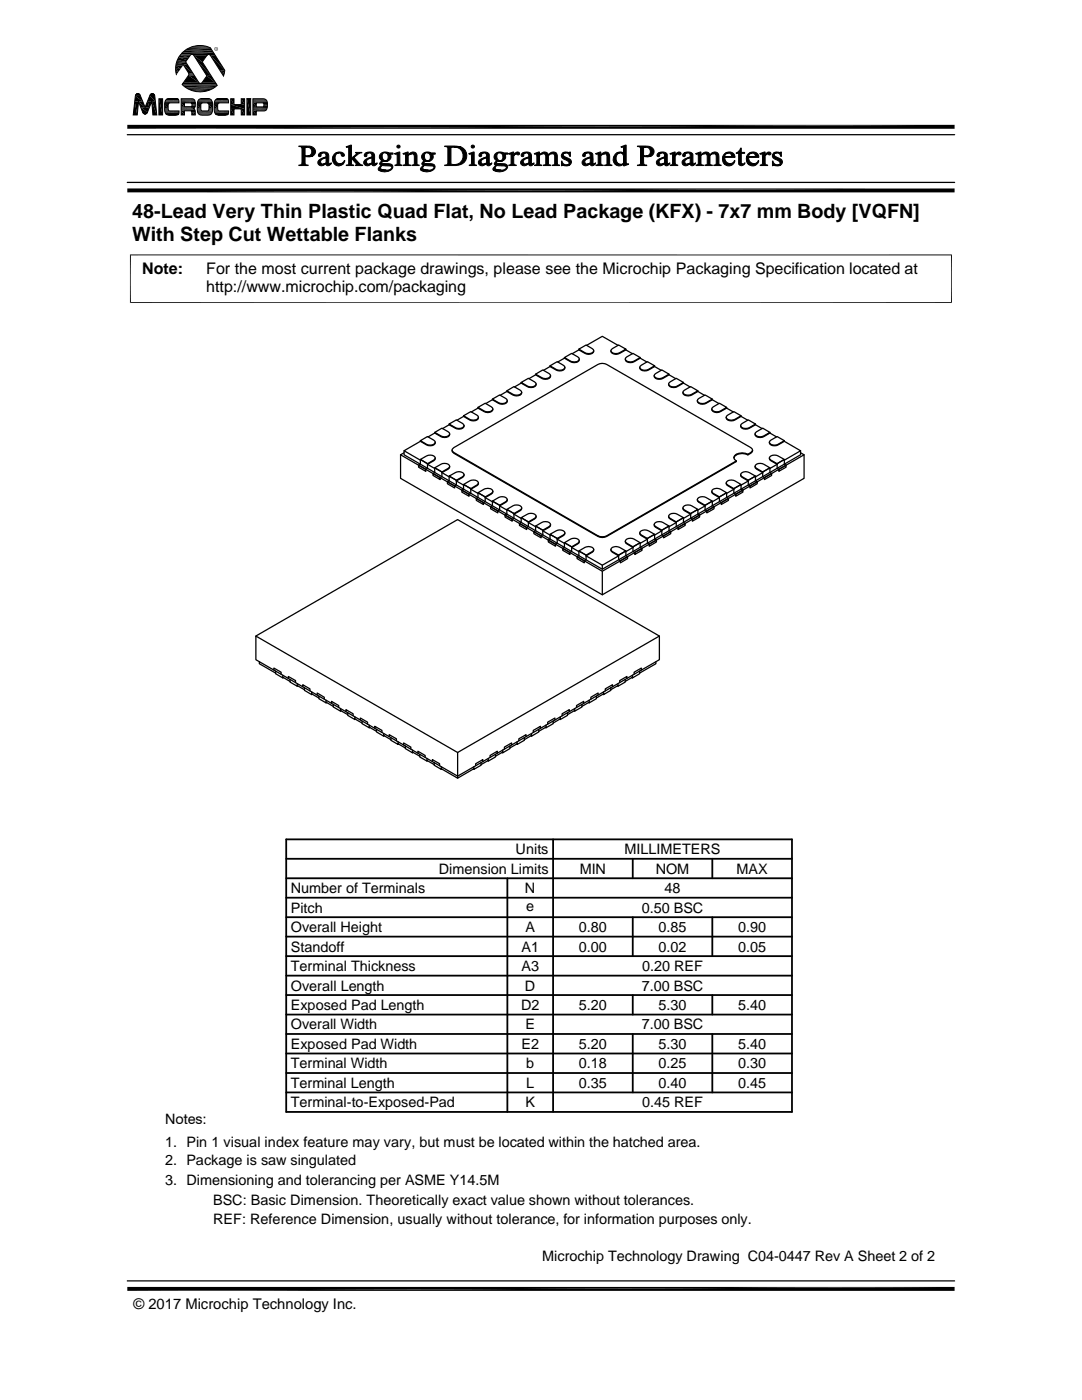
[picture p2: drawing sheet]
<svg xmlns="http://www.w3.org/2000/svg" width="216mm" height="279mm" viewBox="0 0 216 279" stroke-linecap="round" stroke-linejoin="round" font-family="sans-serif">
<g fill="none" stroke="#000" stroke-width=".25">
<path d="M25.4 36.4h165.1M25.4 26.9h165.1M98.3 79.8l-1.4 .7M98.3 79.7v.1a2.6 2.6 0 0 0 2.3 .8 .62 .62 0 0 0 .6-.7M98.3 79.7l1.4-.9 1.2 .7 .3 .4a1.2 1.2 0 0 1-1.7 .5zM101.1 78.1l-1.3 .8M101.1 78v.1a2.5 2.5 0 0 0 2.7 .7l.2-.2 .1-.3M101.1 78l1.5-.8 1.2 .7 .3 .4a1.21 1.21 0 0 1-1.7 .4zM104 76.5l-1.3 .7M104 76.3v.2a2.62 2.62 0 0 0 2.4 .8 .62 .62 0 0 0 .6-.7M104 76.3l1.4-.8 1.3 .7 .3 .4a1.2 1.2 0 0 1-1.8 .4zM106.9 74.8l-1.3 .8"/>
<path d="M106.9 74.7v.1a2.62 2.62 0 0 0 2.3 .8 .62 .62 0 0 0 .7-.6M106.9 74.7l1.4-.9 1.3 .7 .3 .5a1.21 1.21 0 0 1-1.8 .4zM109.7 73.2l-1.3 .7M109.7 73a3 3 0 0 0 2 1 .83 .83 0 0 0 1-.7M109.7 73l1.5-.8 1.2 .7 .3 .4a1.18 1.18 0 0 1-1.7 .4zM112.6 71.5l-1.3 .7M112.6 71.4v.1a2.62 2.62 0 0 0 2.4 .8 .62 .62 0 0 0 .6-.7M112.6 71.4l1.5-.9 1.2 .7 .3 .4a1.17 1.17 0 0 1-1.7 .5zM115.5 69.8l-1.3 .8M115.5 69.7v.1a2.43 2.43 0 0 0 2.7 .7l.3-.5M115.5 69.7l1.4-.8 1.3 .7 .3 .4a1.21 1.21 0 0 1-1.8 .4zM117.1 68.9l3.1-1.8 3.1 1.8"/>
<path d="M122 69.8l1.4-.9 1.5 .8a2.65 2.65 0 0 1-2.4 .8l-.5-.3zM124.8 71.4l1.5-.9 1.4 .9a2.5 2.5 0 0 1-2.6 .7l-.3-.2zM124.9 69.8l1.3 .8M124.9 69.7v.1a2.47 2.47 0 0 1-2.7 .7l-.3-.5M127.7 73.1l1.5-.9 1.4 .8a2.6 2.6 0 0 1-2.3 .9l-.6-.4zM127.7 71.4v.1a2.6 2.6 0 0 1-2.3 .8 .62 .62 0 0 1-.6-.7M127.7 71.5l1.4 .7M130.6 74.8l1.5-1 1.4 .9a2.43 2.43 0 0 1-2.7 .7l-.2-.2zM130.6 73a3 3 0 0 1-1.9 1 .83 .83 0 0 1-1-.7M130.6 73.2l1.4 .7M133.5 76.4l1.4-.9 1.5 .8a2.62 2.62 0 0 1-2.4 .9l-.5-.4zM133.5 74.7v.1a2.62 2.62 0 0 1-2.4 .8 .62 .62 0 0 1-.6-.6"/>
<path d="M133.5 74.8l1.3 .8M136.3 78.1l1.5-.9 1.5 .8a2.45 2.45 0 0 1-2.7 .7l-.3-.2zM136.4 76.3v.2a2.62 2.62 0 0 1-2.4 .8 .62 .62 0 0 1-.6-.7M136.4 76.5l1.3 .7M139.2 79.7l1.5-.9 1.4 .9a2.65 2.65 0 0 1-2.3 .8l-.6-.3zM139.3 78v.1a2.66 2.66 0 0 1-2.4 .9 .59 .59 0 0 1-.6-.7M139.3 78.1l1.3 .8M142.1 79.7v.1a2.65 2.65 0 0 1-2.3 .8 .62 .62 0 0 1-.7-.7M142.1 79.8l1.3 .7M79.9 90.8v4.7l40.3 23.2 40.2-23.2v-4.7M80.6 90.4l-.7 .4 40.3 23.2 40.2-23.2-.7-.4M80.6 90v.8l39.6 22.8 39.5-22.8v-.8"/>
<path d="M83.5 92.8l1.5 .9v.4l-1.5-.9zM83.5 92.8l.4-.2v-.9l1.4 .8v1l-.3 .2M83.9 91.7a2.43 2.43 0 0 1 2.7-.7l.2 .2v.4l-1.5 .9zM83.9 87.9v.2a2.6 2.6 0 0 0 2.3 .8 .62 .62 0 0 0 .6-.7M83.9 87.9l1.4-.8 1.3 .7 .2 .4a1.2 1.2 0 0 1-1.7 .5zM83.9 88.1l-3.3 1.9 3.3 1.8M86.4 94.5l1.4 .8v.4l-1.4-.8zM86.4 94.5l.3-.2v-.9l1.5 .8v.9l-.4 .2M86.7 93.4a2.62 2.62 0 0 1 2.4-.9l.6 .4v.4l-1.5 .9zM86.7 86.3v.1a2.62 2.62 0 0 0 2.4 .9 .62 .62 0 0 0 .6-.7M86.7 86.3l1.5-.9 1.2 .8 .3 .4a1.21 1.21 0 0 1-1.7 .4zM86.7 86.4l-1.3 .8"/>
<path d="M86.8 91.4v.3l-.2 .2-1.3 .8 1.4 .8M89.3 96.2l.3-.3v-.9l1.5 .8v1l-.4 .2M89.3 96.2l1.4 .8v.4l-1.4-.9zM89.6 84.8l-1.3 .7M89.6 84.6v.2a2.45 2.45 0 0 0 2.7 .7l.3-.6M89.6 84.6l1.5-.8 1.2 .7 .3 .4a1.2 1.2 0 0 1-1.7 .4zM89.6 95a2.45 2.45 0 0 1 2.7-.7l.3 .4-.1 .2-1.4 .9zM89.7 93.1v.3l-.3 .2-1.2 .7 1.4 .9M90.2 89.8l.1 .4 .3 .3 28.7 16.6a1.88 1.88 0 0 0 1.8 0l25.8-15v-.1M90.3 89.6l29-16.9a1.88 1.88 0 0 1 1.8 0l28.7 16.6 .3 .3v.4l-.9 .7a2.11 2.11 0 0 0-2.7 .4l.1 .6 .3 .3-25.8 14.9a2.07 2.07 0 0 1-1.8 0l-28.7-16.6-.4-.3zM92.2 97.8l1.4 .8v.4l-1.4-.8zM92.2 97.8l.3-.2v-.9l1.4 .8v.9l-.3 .2"/>
<path d="M92.5 83.1l-1.3 .8M92.5 83v.1a2.62 2.62 0 0 0 2.4 .8 .62 .62 0 0 0 .6-.6M92.5 83l1.4-.9 1.3 .7 .3 .5a1.17 1.17 0 0 1-1.8 .4zM92.5 96.7a2.62 2.62 0 0 1 2.4-.9l.5 .4v.4l-1.5 .9zM92.6 94.7l-.3 .6-1.2 .7 1.4 .8M95 99.5l1.5 .8v.4l-1.5-.8zM95 99.5l.4-.2v-1l1.4 .9v.9l-.3 .2M95.4 81.4l-1.4 .8M95.4 81.3v.1a2.43 2.43 0 0 0 2.6 .7l.3-.5M95.4 81.3l1.4-.8 1.2 .7 .3 .4a1.2 1.2 0 0 1-1.7 .4zM95.4 98.3a2.62 2.62 0 0 1 2.4-.8l.4 .2 .1 .3v.3l-1.5 .9zM95.5 96.4l-.1 .3-1.5 .9 1.5 .9"/>
<path d="M98.3 98v.4l-.3 .2-1.2 .7 1.5 .8M101.2 99.7v.3l-.3 .2-1.2 .8 1.4 .8M139.1 99.7l.1 .3 .2 .2 1.3 .8-1.4 .8M139.2 99.5a1.37 1.37 0 0 1 1.7-.2l1.2 .7-1.4 .8-1.3-.7-.2-.2zM142 98l.1 .4 .2 .2 1.3 .7-1.5 .8M142.1 97.8a1.46 1.46 0 0 1 1.7-.2l1.2 .7-1.4 .9-1.5-.9zM142.1 81.4l1.5-.9 1.4 .8a2.6 2.6 0 0 1-2.4 .8l-.5-.3zM144.9 96.4l.1 .3 1.4 .9-1.4 .9M145 96.2a1.37 1.37 0 0 1 1.6-.2l1.3 .7-1.5 .8-1.4-.9zM145 83.1l1.4-1 1.5 .9a2.5 2.5 0 0 1-2.7 .7l-.2-.2zM145 81.3v.1a2.43 2.43 0 0 1-2.7 .7l-.3-.5M145 81.4l1.3 .8"/>
<path d="M145.4 99.5l-.4-.2v-1l-1.4 .9v.9l.3 .2M146.8 98.6l1.4-.8v.4l-1.4 .8zM147.8 94.7v.4l.3 .2 1.2 .7-1.4 .8M147.8 94.5a1.39 1.39 0 0 1 1.7-.2l1.2 .7-1.4 .8-1.5-.9zM147.8 84.7l1.5-.9 1.4 .8a2.62 2.62 0 0 1-2.3 .9l-.6-.4zM147.9 83v.1a2.6 2.6 0 0 1-2.4 .8 .62 .62 0 0 1-.6-.6M147.9 83.1l1.3 .8M148.2 97.8l-.3-.2v-.9l-1.5 .8v.9l.4 .2M149.2 90.7v.1M149.6 97l1.5-.8v.3l-1.5 .9zM150.2 89.8l-.1 .4-.9 .6a2.01 2.01 0 0 0-2.7 .6M150.7 93.1v.3l.3 .2 1.2 .7-1.5 .9"/>
<path d="M150.7 92.9a1.34 1.34 0 0 1 1.7-.3l1.2 .8-1.4 .8-1.5-.9zM150.7 86.4l1.5-1 1.4 .9a2.43 2.43 0 0 1-2.6 .7l-.3-.2zM150.7 84.6a3 3 0 0 1-1.9 1 .83 .83 0 0 1-1-.7M150.7 84.8l1.4 .7M151.1 96.2l-.4-.3v-.9l-1.4 .8v1l.3 .2M152.5 95.3l1.5-.8v.4l-1.5 .8zM153.5 91.4l.1 .3 .2 .2 1.3 .8-1.5 .8M153.6 91.2a1.37 1.37 0 0 1 1.7-.2l1.2 .7-1.4 .8-1.3-.7-.2-.2zM153.6 88.1l1.5-1 1.4 .8a2.62 2.62 0 0 1-2.4 .9l-.5-.3zM153.6 86.3v.1a2.62 2.62 0 0 1-2.3 .9 .62 .62 0 0 1-.6-.7M153.6 86.4l1.3 .8M154 94.5l-.4-.2v-.9l-1.4 .8v.9l.3 .2"/>
<path d="M155.4 93.7l1.4-.9v.4l-1.4 .9zM156.5 88.1l3.2 1.9-3.2 1.8M156.5 87.9v.2a2.62 2.62 0 0 1-2.4 .8 .62 .62 0 0 1-.6-.7M156.8 92.8l-.3-.2v-.9l-1.4 .8v1l.3 .2M97.9 101.1l1.4 .9v.4l-1.4-.9zM97.9 101.1l.4-.2v-.9l1.4 .8v1l-.4 .2M98.3 100a2.6 2.6 0 0 1 2.3-.8l.6 .3v.4l-1.5 .9zM100.8 102.8l1.4 .8v.4l-1.4-.8zM100.8 102.8l.3-.2v-.9l1.5 .8v.9l-.4 .2M101.1 101.7a2.6 2.6 0 0 1 2.4-.9l.5 .4v.4l-1.4 .9zM103.7 104.5l1.4 .8v.4l-1.4-.8zM103.7 104.5l.3-.3v-.9l1.4 .9v.9l-.3 .2"/>
<path d="M104 103.3a2.45 2.45 0 0 1 2.7-.7l.2 .2v.4l-1.5 1zM104.1 101.4l-.1 .3-.2 .2-1.2 .7 1.4 .9M106.5 106.1l1.5 .8v.4l-1.5-.8zM106.5 106.1l.4-.2v-.9l1.4 .8v.9l-.3 .2M106.9 105a2.62 2.62 0 0 1 2.3-.9l.6 .4v.4l-1.5 .9zM107 103l-.1 .4-.2 .2-1.3 .7 1.5 .8M109.4 107.8l1.4 .8v.4l-1.4-.8zM109.4 107.8l.3-.2v-1l1.5 .9v.9l-.4 .2M109.7 106.6a2.43 2.43 0 0 1 2.7-.7l.2 .2v.5l-1.4 .9zM109.9 104.7l-.1 .3-.2 .2-1.3 .7 1.4 .9M112.3 109.4l1.4 .9v.4l-1.4-.9zM112.3 109.4l.3-.2v-.9l1.5 .8v1l-.4 .2"/>
<path d="M112.6 108.3a2.62 2.62 0 0 1 2.4-.8l.5 .3v.4l-1.4 .9zM112.7 106.3l-.1 .4-.2 .2-1.2 .7 1.4 .8M115.1 111.1l1.5 .8v.4l-1.5-.8zM115.1 111.1l.4-.2v-.9l1.4 .8v.9l-.3 .2M115.5 110a2.5 2.5 0 0 1 2.7-.8l.2 .3v.4l-1.5 .9zM115.6 108l-.1 .4-1.4 .9 1.4 .8M120.2 112.8v.8M120.2 114v4.7M121.9 109.7l.1 .3 .2 .2 1.2 .7-3.2 1.9-3.3-1.9 1.3-.7 .2-.2 .1-.3M122 109.5a1.46 1.46 0 0 1 1.6-.3l1.3 .8-1.5 .8-1.2-.7-.2-.2zM123.8 111.9l1.4-.8v.4l-1.4 .8zM124.8 108v.4l1.5 .9-1.4 .8"/>
<path d="M124.8 107.8a1.37 1.37 0 0 1 1.7-.2l1.2 .7-1.4 .8-1.5-.9zM125.2 111.1l-.3-.2v-.9l-1.5 .8v.9l.4 .2M126.7 110.3l1.4-.9v.4l-1.4 .9zM127.7 106.3v.4l.3 .2 1.2 .7-1.5 .8M127.7 106.1a1.42 1.42 0 0 1 1.7-.2l1.2 .7-1.4 .9-1.5-.9zM128.1 109.4l-.4-.2v-.9l-1.4 .8v1l.4 .2M129.5 108.6l1.5-.8v.4l-1.5 .8zM130.5 104.7l.1 .3 .2 .2 1.3 .7-1.5 .9M130.6 104.5a1.34 1.34 0 0 1 1.7-.2l1.2 .7-1.4 .8-1.5-.9zM131 107.8l-.4-.2v-1l-1.4 .9v.9l.3 .2M132.4 106.9l1.4-.8v.4l-1.4 .8zM133.4 103l.1 .4 .2 .2 1.2 .7-1.4 .8"/>
<path d="M133.5 102.8a1.32 1.32 0 0 1 1.6-.2l1.3 .7-1.5 .9-1.4-1zM133.8 106.1l-.3-.2v-.9l-1.4 .8v.9l.3 .2M135.3 105.3l1.4-.8v.4l-1.4 .8zM136.3 101.4v.3l.3 .2 1.2 .7-1.4 .9M136.3 101.2a1.37 1.37 0 0 1 1.7-.3l1.3 .8-1.5 .8-1.5-.9zM136.7 104.5l-.3-.3v-.9l-1.5 .9v.9l.4 .2M138.2 103.6l1.4-.8v.4l-1.4 .8zM139.6 102.8l-.3-.2v-.9l-1.5 .8v.9l.4 .2M141 102l1.5-.9v.4l-1.5 .9zM142.5 101.1l-.4-.2v-.9l-1.4 .8v1l.3 .2M143.9 100.3l1.5-.8v.4l-1.5 .8zM51.1 126.9l40.2-23.2 40.3 23.2-40.3 23.3"/>
<path d="M51.8 132.1v.4l3.2 1.8M54.7 133.7v-.4l1.4 .9v.4M55 133.9v.6l1.4 .8v-.5M56.4 135.1l1.5 .9M56.6 135.2l-.2 .1M57.5 135.4v-.4l1.5 .8v.4M57.9 135.6v.5l1.4 .8v-.5M59.3 136.8l1.4 .8M59.4 136.9h-.1M60.4 137.1v-.4l1.4 .8v.4M60.7 137.2v.6l1.5 .8v-.5M62.2 138.5l1.4 .8"/>
<path d="M62.3 138.5l-.1 .1M63.3 138.7v-.4l1.4 .8v.4M63.6 138.9v.5l1.5 .9v-.6M119 138.9v.5l-1.4 .9v-.6M119.3 138.7v-.4l-1.4 .8v.4M120.3 138.5l.1 .1M120.4 138.5l-1.4 .8M121.9 137.2v.6l-1.5 .8v-.5M122.2 137.1v-.4l-1.4 .8v.4M123.2 136.9h.1M123.3 136.8l-1.4 .8M124.8 135.6v.5l-1.5 .8v-.5"/>
<path d="M125.1 135.4v-.4l-1.4 .8v.4M126.1 135.2l.1 .1M126.2 135.1l-1.4 .9M127.6 133.9v.6l-1.4 .8v-.5M128 133.7v-.4l-1.5 .9v.4M130.9 132.1v.4l-3.3 1.8M131.6 126.9v4.8l-40.3 23.2-40.2-23.2v-4.8l40.2 23.3M65.1 140.1l1.4 .9M65.2 140.2l-.1 .1M66.1 140.4v-.4l1.5 .8v.4M66.5 140.6v.5l1.4 .8v-.5M67.9 141.8l1.5 .8"/>
<path d="M68.1 141.9h-.2M69 142v-.4l1.5 .9v.4M69.4 142.2v.6l1.4 .8v-.5M70.8 143.5l1.4 .8M70.9 143.5l-.1 .1M71.9 143.7v-.4l1.4 .8v.4M72.2 143.9v.5l1.5 .8v-.5M73.7 145.1l1.4 .8M73.8 145.2h-.1M74.8 145.4v-.5l1.4 .9v.4M75.1 145.5v.6l1.5 .8v-.5M76.6 146.8l1.4 .8"/>
<path d="M76.7 146.9h-.1M77.7 147v-.4l1.4 .8v.4M78 147.2v.5l1.4 .9v-.6M79.4 148.4l1.5 .9M79.5 148.5l-.1 .1M80.5 148.7v-.4l1.5 .8v.4M80.9 148.9v.5l1.4 .8v-.5M82.3 150.1l1.5 .8M82.4 150.2h-.1M83.4 150.3v-.4l1.4 .9v.4M83.8 150.5v.6l1.4 .8v-.5M85.2 151.8l1.4 .8"/>
<path d="M85.3 151.8l-.1 .1M86.3 152v-.4l1.4 .8v.4M86.6 152.2v.5l1.5 .8v-.5M88.1 153.4l3.2 1.9M88.2 153.5h-.1M91.3 150.2v5.1l3.3-1.9M94.4 153.5h.2M96 152.2v.5l-1.4 .8v-.5M96.4 152v-.4l-1.5 .8v.4M97.3 151.8l.1 .1M97.4 151.8l-1.4 .8M98.9 150.5v.6l-1.5 .8v-.5"/>
<path d="M99.2 150.3v-.4l-1.4 .9v.4M100.2 150.2h.1M100.3 150.1l-1.4 .8M101.7 148.9v.5l-1.4 .8v-.5M102.1 148.7v-.4l-1.5 .8v.4M103.1 148.5l.1 .1M103.2 148.4l-1.5 .9M104.6 147.2v.5l-1.4 .9v-.6M105 147v-.4l-1.5 .8v.4M105.9 146.9h.2M106.1 146.8l-1.5 .8M107.5 145.5v.6l-1.4 .8v-.5"/>
<path d="M107.8 145.4v-.5l-1.4 .9v.4M108.8 145.2h.1M108.9 145.1l-1.4 .8M110.4 143.9v.5l-1.5 .8v-.5M110.7 143.7v-.4l-1.4 .8v.4M111.7 143.5l.1 .1M111.8 143.5l-1.4 .8M113.2 142.2v.6l-1.4 .8v-.5M113.6 142v-.4l-1.4 .9v.4M114.6 141.9h.1M114.7 141.8l-1.5 .8M116.1 140.6v.5l-1.4 .8v-.5"/>
<path d="M116.5 140.4v-.4l-1.5 .8v.4M117.5 140.2l.1 .1M117.6 140.1l-1.5 .9M25.4 255.6h165.1"/>
</g>
<g fill="none" stroke="#000" stroke-width=".2">
<path d="M27.1 18.9a.52 .52 0 0 1 .9 .1l1 2.4 .9-2.4a.5 .5 0 0 1 .5-.3 .5 .5 0 0 1 .5 .4l.4 3.8h-.8l-.2-2.7-.9 2.2a.5 .5 0 0 1-.5 .4 .5 .5 0 0 1-.4-.4l-.9-2.1-.2 2.6h-.8zM31.7 19.7h.7v3.2h-.7zM33 20h2.7M33.1 20l.5-.3h1.6l.4 .2 .1 .6-2 .1-.2 .4v.7l.1 .3 .2 .1h1.9a.62 .62 0 0 1-.1 .7 .62 .62 0 0 1-.6 .2h-1.2a.96 .96 0 0 1-.9-1.2 2.92 2.92 0 0 1 .2-1.8zM33.1 19.9h2.6M33.1 19.9h2.5M33.3 19.8h2.2M33.4 19.7h2.1M35.6 19.8h-2.4M36 10.9h2.1M36.1 10.8h6.7M36.2 19.7h2.3a1.28 1.28 0 0 1 .2 1.9l-.1 .1 .3 .2 .1 1h-.7v-.6l-.2-.2h-1.3v.8h-.6z"/>
<path d="M36.2 19.7h2.3M36.2 19.7h2.4M36.2 19.8h2.5M36.2 19.9h2.6M36.3 16.9h7M36.4 17h6.9M36.5 16.7h6.6M36.5 16.6h3.4M36.5 16.6h3.3M36.6 16.5h3.1M36.6 13l1.1 1.7-1.4 2.2a5.1 5.1 0 0 0 7 .1l-2.9-4.6 1-1.5h.5l2.7 4.3 .3-1.2-2.9-4.5a4.8 4.8 0 0 0-5.1 .6 4.8 4.8 0 0 0-1.7 4.8M36.9 17.4h6"/>
<path d="M37.5 17.7h4.9M37.8 9.5h4.2M37.9 9.4h4M38 11h-2.1M38.1 10.9h.3l.3 .1 2.6 4.1-1.2 1.6-.4-.2-2.7-4.2zM38.2 10.9h-2.2M38.4 10.9h4.4M38.4 9.3h3M38.4 9.2h2.9M38.5 10.9h3M38.6 11h2.8M38.6 11h2.7"/>
<path d="M38.7 18.2h2.5M39.6 20h2.6M39.6 20l.5-.3h1.5a.93 .93 0 0 1 .8 1.1l-.1 1.6a.79 .79 0 0 1-.9 .6 2.2 2.2 0 0 1-1.8-.2 3.5 3.5 0 0 1 0-2.8zM39.6 19.9h2.6M39.6 19.9h2.5M39.7 19.8h2.4M39.8 19.8h2.2M40.1 16.6h3M40.2 16.6h2.9M40.3 16.5h2.7M42.9 20h2.7M43 20l.5-.3h1.6l.4 .2 .1 .6-2 .1-.2 .4v.7l.1 .3 .2 .1h1.9a.62 .62 0 0 1-.1 .7 .62 .62 0 0 1-.6 .2h-1.2a.96 .96 0 0 1-1-1.2 2.92 2.92 0 0 1 .3-1.8z"/>
<path d="M43 19.9h2.6M43 19.9h2.5M43.2 19.8h2.2M43.3 19.7h2M45.5 19.8h-2.4M46 19.7h.7v1.2h1.4v-1.2h.7v3.2h-.7v-1.2h-1.4v1.2h-.7zM49.3 19.7h.7v3.2h-.7zM49.3 19.7h.7M50.5 19.7h2.2M50.5 19.7h2.4M50.5 19.8h2.5M50.5 19.9h2.6"/>
<path d="M50.5 19.9h2.7M50.5 19.7h2.2a1.49 1.49 0 0 1 .5 2.2l-.5 .2h-1.6v.8h-.6zM32.9 20.5h2.8M32.9 22.2h2.8M32.9 22.3h2.8M32.9 20.4h2.8M32.9 20.3h2.8M32.9 22.4h2.8M32.9 22.5h2.8M32.9 20.2h2.8M33 20.1h2.7M33 22.6h2.7"/>
<path d="M33 22.7h2.7M33.1 22.7h2.6M33.1 22.8h2.6M33.2 22.8h2.4M33.3 22.9h2.3M33.4 22.9h2.1M36.2 20h2.7M36.2 20.2h2.7M36.2 21.3h2.7M36.2 21.4h2.7M36.2 21.5h2.7M36.2 21.6h2.6"/>
<path d="M36.2 21.6h2.5M36.2 21.7h2.5M36.2 21.8h2.6M36.2 21.9h2.7M36.2 22h2.7M36.2 22.1h2.7M36.8 20.5h1.3l.2 .2v.4l-.1 .2h-1.4zM39.4 20.5h3M39.4 22.2h3M39.4 20.4h3M39.4 22.3h3M39.4 22.5h2.9"/>
<path d="M39.4 20.2h3M39.5 22.6h2.8M39.5 20.1h2.8M39.5 22.7h2.7M39.6 22.8h2.6M39.7 22.8h2.4M39.8 22.9h2.2M40.2 20.7l.2-.2 1.1 .1 .2 .4-.1 1-.2 .1h-1.2l-.1-.4zM42.8 22.2h2.8M42.8 20.5h2.8M42.8 20.4h2.8M42.8 22.3h2.8"/>
<path d="M42.8 20.3h2.8M42.8 22.4h2.8M42.8 22.5h2.8M42.8 20.2h2.8M42.9 22.6h2.7M42.9 20.1h2.7M42.9 22.7h2.7M43 22.7h2.6M43 22.8h2.6M43.1 22.8h2.4M43.2 22.9h2.2M43.3 22.9h2"/>
<path d="M50.5 20h2.7M50.5 20.2h2.8M50.5 20.4h2.8M50.5 20.5h2.8M50.5 21.4h2.8M50.5 21.7h2.8M50.5 21.8h2.8M50.5 21.9h2.7M50.5 22h2.6M51.1 20.5h1.4a.56 .56 0 0 1 0 .8h-1.4zM53 22.1h-2.5M26 50.8v9.7"/>
<path d="M189.9 50.8v9.7M189.9 50.9h-164M25.9 60.4h164"/>
</g>
<g fill="none" stroke="#000" stroke-width=".36">
<path d="M57.1 179.2h100.9M57.1 175.3h100.9M57.1 171.4h100.9M57.1 167.5h100.9v54.4h-100.9zM101.2 175.3v46.6M110.4 167.5v54.4M126.3 171.4v3.9M142.1 171.4v3.9M57.1 186.9h100.9M57.1 183h100.9M57.1 198.6h100.9M57.1 194.7h100.9"/>
<path d="M57.1 190.8h100.9M126.3 183v7.8M126.3 198.6v3.9M142.1 183v7.8M142.1 198.6v3.9M57.1 214.1h100.9M57.1 206.4h100.9M57.1 202.5h100.9M57.1 210.2h100.9M57.1 218h100.9M126.3 206.4v11.6M142.1 206.4v11.6"/>
</g>
<g fill="#000" stroke="#000" stroke-width=".2">
<path d="M80.4 30.6l.3 .1zM118.9 30.6l.2 .1zM123.9 29.3h.3zM151.6 30.6l.3 .1z"/>
<path d="M60.2 29.4h1.1h-.4v1.7h1.5l-1.5 .1v1.6l.6 .2h-1.9v-.1a.5 .5 0 0 0 .7-.6z" fill-rule="evenodd"/>
<path d="M59.6 29.1h1.6a1.26 1.26 0 0 1 1.3 .4 1.26 1.26 0 0 1 .3 1.3l-.4 .3h-1a.87 .87 0 0 0 .8-.9 .87 .87 0 0 0-.9-.8h-1.1z" fill-rule="evenodd"/>
<path d="M60.9 31.2h1.3z" fill-rule="evenodd"/>
<path d="M63.6 30.7l.3-.2h.6l-.4 .2a.36 .36 0 0 1-.1 .4 .36 .36 0 0 1-.3 .1l-.2-.1z" fill-rule="evenodd"/>
<path d="M63.5 32.1a1.65 1.65 0 0 1 1.6-.6 1.09 1.09 0 0 0-1.1 .9l.3 .3 .6 .1a.83 .83 0 0 1-.9 .3 .83 .83 0 0 1-.6-.7z" fill-rule="evenodd"/>
<path d="M63.9 30.5l.2-.1a1.3 1.3 0 0 1 1.5 .4l.1 1.9 .3 .1a.51 .51 0 0 1-.5 .3 .51 .51 0 0 1-.4-.3v-.1l-.3-.1 .3-.1v-1h-.5l.5-.3a.56 .56 0 0 0-.6-.7z" fill-rule="evenodd"/>
<path d="M64.4 32.8l.7-.1z" fill-rule="evenodd"/>
<path d="M65.7 32.7l.4-.2-.1 .3z" fill-rule="evenodd"/>
<path d="M67 30.6l.6-.1a1.1 1.1 0 0 0-.7 1.2 1.1 1.1 0 0 0 .9 1h.7a1.33 1.33 0 0 1-2-.2 1.33 1.33 0 0 1 .5-1.9z" fill-rule="evenodd"/>
<path d="M67.1 30.5a1.26 1.26 0 0 1 1.6 .4v.2a.46 .46 0 0 1-.5 0 .46 .46 0 0 1-.2-.5z" fill-rule="evenodd"/>
<path d="M67.8 32.7a.93 .93 0 0 0 .9-.7l.1 .2-.3 .5z" fill-rule="evenodd"/>
<path d="M69.1 29.3h.2z" fill-rule="evenodd"/>
<path d="M69.1 29.3l1-.3v3.7l.5 .3h-1.5l.3-.1 .2-.3v-3l-.1-.2z" fill-rule="evenodd"/>
<path d="M70.9 30.4h1.3l-.7 .4-.9 .6 1.2 1.3 .6 .3h-1.5l.2-.3-1-1.1 1-.8v-.3z" fill-rule="evenodd"/>
<path d="M72.8 30.7l.2-.2h.7h-.2a.46 .46 0 0 0-.3 .6l-.2 .2a.32 .32 0 0 1-.3-.2 .32 .32 0 0 1 .1-.4z" fill-rule="evenodd"/>
<path d="M72.7 32.1a1.64 1.64 0 0 1 1.5-.6 1.06 1.06 0 0 0-1.1 .9l.4 .3 .6 .1a.84 .84 0 0 1-.9 .3 .84 .84 0 0 1-.6-.7z" fill-rule="evenodd"/>
<path d="M73 30.5l.2-.1a1.31 1.31 0 0 1 1.5 .4l.1 1.9 .3 .1a.48 .48 0 0 1-.5 .3 .48 .48 0 0 1-.4-.4l-.2-.1 .2-.1v-1h-.5l.5-.3a.54 .54 0 0 0-.5-.7z" fill-rule="evenodd"/>
<path d="M73.6 32.8l.6-.1z" fill-rule="evenodd"/>
<path d="M74.9 32.7l.3-.2-.1 .3z" fill-rule="evenodd"/>
<path d="M75.7 33.3l.5-.3-.3 .5a.93 .93 0 0 0 1.1 .5h-1.4a.42 .42 0 0 1 .1-.7z" fill-rule="evenodd"/>
<path d="M76 30.6l.8-.3 .7 .2h-.7a.83 .83 0 0 0-.5 .8 .83 .83 0 0 0 .5 .7h.7l-1.1 .1-.2 .3 .4 .2a2.38 2.38 0 0 1 1.7 .4l.1 .4a1.97 1.97 0 0 1-2.8 .6h1.4a.8 .8 0 0 0 1.1-.7l-.3-.2-1.7-.1a.48 .48 0 0 1-.3-.5 .48 .48 0 0 1 .5-.4 .85 .85 0 0 1-.3-1.5z" fill-rule="evenodd"/>
<path d="M76.4 32.1h1z" fill-rule="evenodd"/>
<path d="M76.8 30.5h1.6v.3h-.5a.82 .82 0 0 1-.4 1.2h-.6a.82 .82 0 0 0 .5-.8 .82 .82 0 0 0-.6-.7z" fill-rule="evenodd"/>
<path d="M78.7 30.6l.3 .1z" fill-rule="evenodd"/>
<path d="M78.7 30.6l1.1-.3v2.1a.37 .37 0 0 0 .4 .5v.1h-1.4l.4-.3v-1.6l-.1-.3z" fill-rule="evenodd"/>
<path d="M80.4 30.6l1-.3v.6h-.5z" fill-rule="evenodd"/>
<path d="M80.9 30.9l1.3-.2-.8 .4 .1 1.6 .4 .3h-1.4l.4-.3z" fill-rule="evenodd"/>
<path d="M81.7 30.7a.84 .84 0 0 1 .9-.4 .84 .84 0 0 1 .6 .8v1.6l.5 .3h-1.5l.3-.1 .2-.3-.1-1.6-.3-.3z" fill-rule="evenodd"/>
<path d="M84.1 33.3l.5-.3-.2 .5a.93 .93 0 0 0 1 .5h-1.4a.42 .42 0 0 1 .1-.7z" fill-rule="evenodd"/>
<path d="M84.4 30.6l.9-.3 .6 .2h-.7a.83 .83 0 0 0-.5 .8 .83 .83 0 0 0 .5 .7h.7l-1.1 .1-.2 .3 .5 .2a2.38 2.38 0 0 1 1.6 .4l.1 .4a1.97 1.97 0 0 1-2.8 .6h1.4a.8 .8 0 0 0 1.2-.7l-.4-.2-1.7-.1a.48 .48 0 0 1-.3-.5 .48 .48 0 0 1 .5-.4 .85 .85 0 0 1-.3-1.5z" fill-rule="evenodd"/>
<path d="M84.8 32.1h1z" fill-rule="evenodd"/>
<path d="M85.2 30.5h1.6v.3h-.5a.81 .81 0 0 1-.4 1.2h-.6a.82 .82 0 0 0 .6-.8 .82 .82 0 0 0-.7-.7z" fill-rule="evenodd"/>
<path d="M88.7 29.1h2l1.3 .3-2 .1v3.2l1.9 .1-.9 .2h-2.3l.6-.2v-.2l.1-2.9a.46 .46 0 0 0-.7-.4z" fill-rule="evenodd"/>
<path d="M90.7 29.4h1.3a1.86 1.86 0 0 1 1.2 1.7 1.86 1.86 0 0 1-1.3 1.7h-1.2a1.73 1.73 0 0 0 1.7-1.7 1.73 1.73 0 0 0-1.7-1.7z" fill-rule="evenodd"/>
<path d="M93.6 30.6l.3 .1z" fill-rule="evenodd"/>
<path d="M93.6 30.6l1-.3v2.1a.36 .36 0 0 0 .1 .4 .36 .36 0 0 0 .4 .1v.1h-1.5v-.1a.38 .38 0 0 0 .5-.5v-1.5l-.1-.1z" fill-rule="evenodd"/>
<path d="M95.7 30.7l.2-.2h.6h-.1a.43 .43 0 0 0-.3 .6l-.2 .2a.32 .32 0 0 1-.3-.2 .32 .32 0 0 1 .1-.4z" fill-rule="evenodd"/>
<path d="M95.7 31.9l.9-.4h.5a1.08 1.08 0 0 0-1.1 .9l.4 .3 .5 .1a.79 .79 0 0 1-.9 .2 .79 .79 0 0 1-.5-.9z" fill-rule="evenodd"/>
<path d="M95.9 30.5a1.28 1.28 0 0 1 1.7 .4v1.7l.4 .2a.48 .48 0 0 1-.5 .3 .48 .48 0 0 1-.4-.4l-.2-.1 .2-.1v-1h-.5l.5-.2-.1-.6z" fill-rule="evenodd"/>
<path d="M96.5 32.8l.6-.1z" fill-rule="evenodd"/>
<path d="M97.8 32.7l.3-.2-.1 .3z" fill-rule="evenodd"/>
<path d="M98.6 33.3l.5-.3-.3 .5a.94 .94 0 0 0 1.1 .5h-1.4a.42 .42 0 0 1 .1-.7z" fill-rule="evenodd"/>
<path d="M98.9 30.6a1.47 1.47 0 0 1 1.5-.1h-.7a.81 .81 0 0 0-.6 .8 .81 .81 0 0 0 .7 .7h.6l-1.1 .1-.2 .5 1.7 .1a.6 .6 0 0 1 .5 .7 2.05 2.05 0 0 1-2.8 .6 4.5 4.5 0 0 0 2.3-.3l.2-.4-.2-.2h-1.3a.55 .55 0 0 1-.8-.6l.4-.4a.85 .85 0 0 1-.2-1.5z" fill-rule="evenodd"/>
<path d="M99.3 32.1h1z" fill-rule="evenodd"/>
<path d="M99.7 30.5h1.6v.3h-.6a.83 .83 0 0 1-.3 1.2h-.6h.1a.84 .84 0 0 0 .4-.8 .84 .84 0 0 0-.6-.7z" fill-rule="evenodd"/>
<path d="M101.5 30.6l.2 .1z" fill-rule="evenodd"/>
<path d="M101.5 30.6l1-.3v.6h.2l-.2 .3v1.5l.5 .3h-1.5l.5-.3v-1.7l-.1-.2z" fill-rule="evenodd"/>
<path d="M102.7 30.7h.2l-.4 .2z" fill-rule="evenodd"/>
<path d="M102.7 30.7a.49 .49 0 0 1 .5-.4 .49 .49 0 0 1 .5 .5 .49 .49 0 0 1-.8-.1z" fill-rule="evenodd"/>
<path d="M104.1 30.7l.3-.2h.6h-.2a.46 .46 0 0 0-.3 .6l-.1 .2a.32 .32 0 0 1-.4-.2 .32 .32 0 0 1 .1-.4z" fill-rule="evenodd"/>
<path d="M104 32.1a1.64 1.64 0 0 1 1.5-.6 1.06 1.06 0 0 0-1.1 .9l.4 .3 .6 .1a.84 .84 0 0 1-.9 .3 .84 .84 0 0 1-.6-.7z" fill-rule="evenodd"/>
<path d="M104.4 30.5l.1-.1a1.31 1.31 0 0 1 1.5 .4l.1 1.9 .3 .1a.48 .48 0 0 1-.5 .3 .48 .48 0 0 1-.4-.4l-.2-.1 .2-.1v-1h-.4l.4-.3a.54 .54 0 0 0-.5-.7z" fill-rule="evenodd"/>
<path d="M104.9 32.8l.6-.1z" fill-rule="evenodd"/>
<path d="M106.2 32.7l.4-.2-.2 .3z" fill-rule="evenodd"/>
<path d="M106.6 30.6l.3 .1z" fill-rule="evenodd"/>
<path d="M106.6 30.6l1.1-.3v.6h-.6l-.1-.1z" fill-rule="evenodd"/>
<path d="M107.1 30.9l1.3-.2-.7 .3v1.7l.4 .3h-1.4l.4-.3z" fill-rule="evenodd"/>
<path d="M107.9 30.7a.86 .86 0 0 1 1.5 .2h.2l-.2 .1 .1 1.7 .4 .3h-1.5l.5-.3v-1.5l-.2-.4z" fill-rule="evenodd"/>
<path d="M109.5 30.8l.2-.2 .5 .1-.6 .2h-.2z" fill-rule="evenodd"/>
<path d="M109.7 30.6a.85 .85 0 0 1 .9-.2 .85 .85 0 0 1 .6 .7v1.3a.37 .37 0 0 0 .5 .5v.1h-1.5l.5-.3v-1.5a.45 .45 0 0 0-.5-.5z" fill-rule="evenodd"/>
<path d="M112 32.1a1.36 1.36 0 0 0 1.6 .9l-1.6 .1z" fill-rule="evenodd"/>
<path d="M112.2 30.7l.2-.2h.5a.39 .39 0 0 0-.5 .2 .39 .39 0 0 0 .2 .5l.8 .4a.73 .73 0 0 1 .6 .6 .73 .73 0 0 1-.4 .8h-.5l.4-.4a1.73 1.73 0 0 0-1.1-.9l-.4-.5z" fill-rule="evenodd"/>
<path d="M112.4 30.5l.4-.2 .8 .1z" fill-rule="evenodd"/>
<path d="M112.2 33h1.4l-.5 .1z" fill-rule="evenodd"/>
<path d="M112.4 30.5l1.4-.2v.9l-.2-.1a.7 .7 0 0 0-.7-.6z" fill-rule="evenodd"/>
<path d="M116.5 30.6l.1-.1h.6l-.4 .2a.36 .36 0 0 1 0 .4 .36 .36 0 0 1-.4 .1l-.1-.2z" fill-rule="evenodd"/>
<path d="M116.5 31.8l.8-.3h.5a1.09 1.09 0 0 0-1.1 .9l.3 .3 .6 .1a.89 .89 0 0 1-1.5-.2l.1-.4z" fill-rule="evenodd"/>
<path d="M116.6 30.5l.2-.1a1.1 1.1 0 0 1 1.3 .2 1.1 1.1 0 0 1 .2 1.2v.8l.4 .2a.51 .51 0 0 1-.4 .3 .51 .51 0 0 1-.5-.3v-.1l-.2-.1 .2-.1v-1h-.5l.5-.3a.55 .55 0 0 0-.6-.7z" fill-rule="evenodd"/>
<path d="M117.1 32.8l.7-.1z" fill-rule="evenodd"/>
<path d="M118.5 32.7l.3-.2-.1 .3z" fill-rule="evenodd"/>
<path d="M118.9 30.6l1-.3v.6h-.6z" fill-rule="evenodd"/>
<path d="M119.3 30.9l1.4-.2-.8 .4v1.3a.39 .39 0 0 0 .1 .4 .39 .39 0 0 0 .4 .1v.1h-1.5l.5-.3z" fill-rule="evenodd"/>
<path d="M120.1 30.7a.84 .84 0 0 1 .9-.3 .84 .84 0 0 1 .6 .7l.1 1.6 .4 .3h-1.4l.4-.3v-1.7l-.4-.3z" fill-rule="evenodd"/>
<path d="M122.7 30.9l.4-.4h.6a1.2 1.2 0 0 0-.8 1.2 1.2 1.2 0 0 0 .9 1.1h-1a1.4 1.4 0 0 1-.1-1.9z" fill-rule="evenodd"/>
<path d="M123.1 30.5a1.12 1.12 0 0 1 1.3 .1z" fill-rule="evenodd"/>
<path d="M123.9 29.3l1-.3v3.3l.3 .4h-.8a1.19 1.19 0 0 1-1.6 .1h1l.6-.3v-1.4l-.3-.5h.3v-1v-.2z" fill-rule="evenodd"/>
<path d="M124.4 32.7h1v.1l-1 .3z" fill-rule="evenodd"/>
<path d="M127.7 29.4h1.1h-.4v1.7h1.6l-1.6 .1v1.1a.47 .47 0 0 0 .1 .5 .47 .47 0 0 0 .6 .1v.1h-1.9l.4-.1 .2-.3z" fill-rule="evenodd"/>
<path d="M127.2 29.1h1.6a1.23 1.23 0 0 1 1.3 .4 1.23 1.23 0 0 1 .2 1.3l-.3 .3h-1.1a.87 .87 0 0 0 .9-.9 .87 .87 0 0 0-1-.8h-1.1z" fill-rule="evenodd"/>
<path d="M128.4 31.2h1.4z" fill-rule="evenodd"/>
<path d="M131.2 30.7l.3-.2h.6h-.2a.42 .42 0 0 0-.3 .6l-.2 .2a.32 .32 0 0 1-.3-.2 .32 .32 0 0 1 .1-.4z" fill-rule="evenodd"/>
<path d="M131.3 31.9l.7-.4h.6a1.12 1.12 0 0 0-1.1 .9l.4 .3 .6 .1a.79 .79 0 0 1-1 .2 .79 .79 0 0 1-.5-.9z" fill-rule="evenodd"/>
<path d="M131.5 30.5a1.23 1.23 0 0 1 1.6 .4l.1 1.7 .3 .2a.48 .48 0 0 1-.5 .3 .48 .48 0 0 1-.4-.4l-.2-.1 .2-.1v-1h-.4l.4-.2-.1-.6-.4-.2z" fill-rule="evenodd"/>
<path d="M132 32.8l.6-.1z" fill-rule="evenodd"/>
<path d="M133.3 32.7l.3-.2-.1 .3z" fill-rule="evenodd"/>
<path d="M133.7 30.6l.3 .1z" fill-rule="evenodd"/>
<path d="M133.7 30.6l1-.3v.6h.2l-.2 .3 .1 1.5 .5 .3h-1.6l.5-.3v-1.8l-.1-.1z" fill-rule="evenodd"/>
<path d="M134.9 30.7h.3l-.5 .2z" fill-rule="evenodd"/>
<path d="M134.9 30.7a.48 .48 0 0 1 .5-.4 .48 .48 0 0 1 .5 .5 .47 .47 0 0 1-.7-.1z" fill-rule="evenodd"/>
<path d="M136.3 30.7l.3-.2h.6a.44 .44 0 0 0-.5 .6 .31 .31 0 0 1-.4 .1 .31 .31 0 0 1 0-.5z" fill-rule="evenodd"/>
<path d="M136.4 31.9l.7-.4h.6a1.11 1.11 0 0 0-1 .9l.3 .3 .6 .1a.79 .79 0 0 1-1 .2 .79 .79 0 0 1-.4-.9z" fill-rule="evenodd"/>
<path d="M136.6 30.5a1.23 1.23 0 0 1 1.7 .4v1.7l.4 .2a.48 .48 0 0 1-.5 .3 .48 .48 0 0 1-.5-.4l-.2-.1 .2-.1v-1h-.4l.4-.2-.1-.6z" fill-rule="evenodd"/>
<path d="M137.1 32.8l.6-.1z" fill-rule="evenodd"/>
<path d="M138.4 32.7l.4-.2-.1 .3z" fill-rule="evenodd"/>
<path d="M138.8 30.6l.3 .1z" fill-rule="evenodd"/>
<path d="M138.8 30.6l1.1-.3v.6h-.6l-.1-.1z" fill-rule="evenodd"/>
<path d="M139.3 30.9l1.3-.2-.7 .3v1.7l.5 .3h-1.5l.4-.3z" fill-rule="evenodd"/>
<path d="M140.1 30.7a.86 .86 0 0 1 1.5 .2h.2l-.2 .2 .1 1.6 .4 .3h-1.4l.4-.3v-1.8l-.4-.2z" fill-rule="evenodd"/>
<path d="M141.8 30.8l.1-.2 .5 .1-.8 .2z" fill-rule="evenodd"/>
<path d="M141.9 30.6a.85 .85 0 0 1 1-.2 .85 .85 0 0 1 .5 .8l.1 1.5 .4 .3h-1.5v-.1a.37 .37 0 0 0 .5-.4v-1.2a.52 .52 0 0 0-.5-.6z" fill-rule="evenodd"/>
<path d="M144.5 30.7l.3-.2h.6a.73 .73 0 0 0-.8 .7l-.4 .1z" fill-rule="evenodd"/>
<path d="M144.8 30.5a1.17 1.17 0 0 1 1.9 .9h-2.1a1.11 1.11 0 0 0 1.1 1.2l-1.2 .1-.3-.7v-.6v-.1l1.8-.1a.62 .62 0 0 0-.6-.7z" fill-rule="evenodd"/>
<path d="M144.5 32.7l1.2-.1a.85 .85 0 0 0 .9-.6l.1 .1a1.26 1.26 0 0 1-1 1 1.26 1.26 0 0 1-1.2-.4z" fill-rule="evenodd"/>
<path d="M147.8 29.5h.1v.9h.7v.2h-.7v1.9l.3 .2-.8 .1v-2.2l-.5-.1 .6-.4z" fill-rule="evenodd"/>
<path d="M147.4 32.8l.9-.1 .2-.2h.2l-.1 .1a.68 .68 0 0 1-1.2 .2z" fill-rule="evenodd"/>
<path d="M149.3 30.7l.3-.2h.5a.73 .73 0 0 0-.7 .7l-.4 .1z" fill-rule="evenodd"/>
<path d="M149.6 30.5l.1-.1a1.13 1.13 0 0 1 1.7 1h-2a1.1 1.1 0 0 0 1.1 1.2l-1.3 .1-.3-.7 .1-.7 1.7-.1a.66 .66 0 0 0-.6-.7z" fill-rule="evenodd"/>
<path d="M149.2 32.7l1.5-.1 .4-.2 .2-.4a1.16 1.16 0 0 1-.8 1.1 1.16 1.16 0 0 1-1.3-.4z" fill-rule="evenodd"/>
<path d="M151.6 30.6l1.1-.3v.6h.1l-.1 .3v1.5l.5 .3h-1.5l.4-.3v-1.5v-.4z" fill-rule="evenodd"/>
<path d="M152.8 30.7h.3l-.4 .2z" fill-rule="evenodd"/>
<path d="M152.9 30.6a.46 .46 0 0 1 .6-.3 .46 .46 0 0 1 .3 .5 .49 .49 0 0 1-.7-.1h-.3z" fill-rule="evenodd"/>
<path d="M154.1 32.1a1.35 1.35 0 0 0 1.6 .9l-1.6 .1z" fill-rule="evenodd"/>
<path d="M154.4 30.6l.6-.1h-.3a.35 .35 0 0 0-.2 .3 .35 .35 0 0 0 .2 .4l.8 .4a.73 .73 0 0 1 .6 .6 .73 .73 0 0 1-.4 .8h-.5l.4-.4a1.71 1.71 0 0 0-1.1-.9 .65 .65 0 0 1-.1-1.1z" fill-rule="evenodd"/>
<path d="M154.5 30.5l.4-.2 .8 .1z" fill-rule="evenodd"/>
<path d="M154.3 33h1.4l-.5 .1z" fill-rule="evenodd"/>
<path d="M154.5 30.5l1.4-.2v.9l-.2-.1a.7 .7 0 0 0-.7-.6z" fill-rule="evenodd"/>
<circle cx="79.5" cy="29.3" r=".31"/>
<circle cx="94.3" cy="29.3" r=".31"/>
</g>
<g fill="#000">
<path d="M27 19.1l1 .1h-1zM27 19.1h1v.1zM27 19.2l1.5 1.1h-1.6zM27 19.2h1l.5 1.1zM27 19l1 .1zM27.1 18.9h.9zM27.1 18.9l.9 .1zM27.1 18.9h.8zM27.2 18.8l.7 .1zM27.2 18.8h.6zM27.2 18.8h.5zM27.3 18.7l.4 .1z"/>
<path d="M27.3 18.7h.4zM27.4 18.7h.2zM27.4 18.7h.3zM27.5 18.7h.1zM29.9 19.1l1.1 1.1h-1.6zM29.9 19.1h1l.1 1.1zM29.9 19h1zM29.9 19l1 .1zM29.9 18.9l1 .1zM29.9 18.9h.9zM30 18.9h.8zM30.1 18.8l.7 .1z"/>
<path d="M30.1 18.8h.6zM30.1 18.7l.5 .1zM30.1 18.7h.5zM30.2 18.7h.4zM30.2 18.7h.3zM30.3 18.7h.2zM31.7 19.7l.7 3.2h-.7zM31.7 19.7h.7v3.2zM33.5 19.7h2zM33.5 19.7h1.9zM33.5 19.7h1.8zM33.6 19.7h1.7z"/>
<path d="M35 13.7l.6 .6h-.5zM35 13.7h1l-.4 .6zM35.1 13.1l.9 .6h-1zM35.1 13.1h1.4l-.5 .6zM35.1 14.3l.1 .6zM35.1 14.3h.5l-.4 .6zM35.1 13l1.4 .1h-1.4zM35.1 13h1.5l-.1 .1zM35.3 12.3l1.9 .3h-2zM35.3 12.3h1.7l.2 .3zM35.4 12l1.6 .3h-1.7zM35.4 12h1.9l-.3 .3z"/>
<path d="M35.6 11.5l1.7 .5h-1.9zM35.6 11.5h2.1l-.4 .5zM36.6 13l1.9 1.6h-.9zM36.6 13h.8l1.1 1.6zM37.6 15l2.1 1.5h-3.1zM37.6 15h1.2l.9 1.5zM37.6 14.6h.9zM37.7 14.6l.9 .1zM37.7 15h1.1zM37.7 14.7l.9 .1zM37.7 14.9l1 .1zM37.7 14.8l1 .1z"/>
<path d="M37.7 14.9h1zM38.7 11l1.7 1.4h-.9zM38.7 11h2.6l-.9 1.4zM38.7 18.2l1.9 .1zM39 9.2h1.8zM39 9.1l1.8 .1zM39.3 18.3h1.3zM39.5 12.4l2.6 2.7h-.8zM39.5 12.4h.9l1.7 2.7zM39 9.1h1.7zM39.6 9.1h1.1zM39.6 9.1h.6z"/>
<path d="M39.9 19.7h2zM40 19.7h1.9zM40 19.7h1.8zM40.1 19.7h1.7zM40.1 19.7h1.6zM41.3 15.1l1.7 1.4h-2.7zM41.3 15.1h.8l.9 1.4zM41.6 10.9h1.2zM41.7 10.9h1.2zM41.8 10.9h1.1zM41.9 10.9l1 .1zM41.9 11h1z"/>
<path d="M42 11l2.9 3h-1zM42 11h.9l2 3zM42.8 9.8v.1zM42.8 9.6v.2zM42.8 9.9l.1 .1zM42.9 9.5l-.1 .1zM42.9 9.7l-.1 .1zM42.9 9.9v.1zM42.9 10l.1 .1zM42.8 9.6l.1-.1zM42.9 9.5h.1zM43 10.1l.1 .1z"/>
<path d="M43 9.4l.1 .1zM43.1 10.1h.2zM43.1 9.4l.2 .1zM43.3 10.1l.1-.1zM43.3 19.7h2zM43.3 9.4v.1zM43.4 9.9l-.1 .1zM43.4 19.7h1.9zM43.4 19.7h1.8zM43.3 9.5l.1 .2zM43.3 9.4l.1 .1zM43.3 10l.2-.1z"/>
<path d="M43.4 9.8v.1zM43.4 9.7v.1zM43.5 19.7h1.7zM43.4 9.5l.1 .1zM43.5 9.8l-.1 .1zM43.5 9.6l-.1 .2zM43.9 14l.9 .6h-.6zM43.9 14h1l-.1 .6zM44.2 14.6l.4 .5zM44.2 14.6h.6l-.2 .5zM46 19.7l.7 1.2h-.7zM46 19.7h.7v1.2z"/>
<path d="M48.1 19.7l.7 1.2h-.7zM48.1 19.7h.7v1.2zM49.3 19.7l.7 3.2h-.7zM49.3 19.7h.7v3.2zM25.4 37.6h165.1l-165.1 .8zM25.4 38.4l165.1-.8v.8zM25.4 24.9h165.1l-165.1 .8zM25.4 25.7l165.1-.8v.8zM26.9 20.3h.7zM26.9 20.3l.5 2.6h-.8zM26.9 20.3h.7l-.2 2.6zM27.6 20.3h.9z"/>
<path d="M27.6 20.3l1.4 1.1h-.9zM27.6 20.3h.9l.5 1.1zM28.1 21.4l1.3 1h-.9zM28.1 21.4h1.7l-.4 1zM28.5 22.4h.9zM28.5 22.4l.9 .1zM28.5 22.5h.9zM28.5 22.5l.8 .1zM28.6 22.6h.7zM28.6 22.6l.6 .1zM28.7 22.7h.5zM28.7 22.7h.4z"/>
<path d="M28.8 22.7h.3zM28.8 22.7l.2 .1zM28.9 22.8h.1zM29.4 20.2l.4 1.2h-.8zM29.4 20.2h.9l-.5 1.2zM30.3 20.2l1 2.7h-.8zM30.3 20.2h.7l.3 2.7zM32.9 20.7l.7 .1zM32.9 20.7h.7zM32.9 20.8h.7zM32.9 20.8l.6 .2h-.6zM32.9 20.8h.7l-.1 .2z"/>
<path d="M32.9 21l.6 .7h-.6zM32.9 21h.6v.7zM32.9 21.7l.7 .1h-.7zM32.9 21.7h.6l.1 .1zM32.9 21.8h.7zM32.9 21.8l.7 .1zM32.9 21.9h.7zM32.9 21.9l.7 .1zM32.9 20.5h1zM32.9 20.5l.9 .1zM32.9 20.6h.8zM32.9 20.6h.9z"/>
<path d="M32.9 20.6l.7 .1zM32.9 22l.8 .1zM32.9 22.1h.8zM32.9 22.1h.9zM33.4 22.9h2zM33.5 22.9l1.7 .1zM33.5 22.9h1.9zM33.6 23h1.6zM33.6 23h1.4zM36.2 20.5l.6 .8h-.6zM36.2 20.5h.6v.8zM36.2 22.1l.6 .8h-.6z"/>
<path d="M36.2 22.1h.6v.8zM38.1 20.5h.8zM38.1 22.1h.8zM38.1 20.5h.9zM38.1 21.3h.8zM38.1 22.1l.8 .1zM38.1 20.5l.9 .1zM38.2 22.2h.7zM38.2 20.6h.8zM38.2 21.3h.7zM38.2 20.6l.8 .1zM38.2 21.2l.7 .1z"/>
<path d="M38.2 22.2l.7 .1zM38.3 20.7h.7zM38.2 21.2h.7zM38.3 21.2h.6zM38.3 22.3l.7 .1zM38.3 22.4h.7zM38.3 22.4l.7 .5h-.7zM38.3 22.4h.7v.5zM38.3 20.7l.7 .1zM38.3 20.8h.7zM38.3 21.1h.6zM38.3 21.1l.6 .1z"/>
<path d="M38.3 20.8l.7 .2h-.7zM38.3 20.8h.7v.2zM38.3 21h.7zM38.3 21l.6 .1zM39.4 20.7l.7 .1zM39.4 20.7h.7zM39.4 20.8h.7zM39.4 20.8l.7 .2h-.7zM39.4 20.8h.7v.2zM39.4 21l.7 .7h-.7zM39.4 21h.7v.7zM39.4 21.7l.7 .1h-.7z"/>
<path d="M39.4 21.7h.7v.1zM39.4 21.8h.7zM39.4 21.8l.7 .1zM39.4 21.9h.7zM39.4 21.9l.8 .1zM39.4 20.5h1zM39.4 20.5l.9 .1zM39.4 20.6h.8zM39.4 20.6h.9zM39.4 20.6l.8 .1zM39.4 20.7h.8zM39.4 22l.8 .1z"/>
<path d="M39.4 22.1h.8zM39.4 22.1h.9zM39.4 22.1h1zM39.9 22.9l1.8 .1zM39.9 22.9h2zM40.1 23h1.3zM40.1 23h1.6zM41.3 20.5h1.1zM41.4 20.5l1 .1zM41.5 20.6h.9zM41.4 22.1h1zM41.5 22.1h.9z"/>
<path d="M41.6 20.6l.8 .1zM41.6 22.1h.8zM41.6 20.7h.8zM41.6 22l.8 .1zM41.6 20.7l.8 .1zM41.7 20.8h.7zM41.7 21.9l.7 .1zM41.7 20.8l.7 .2h-.7zM41.7 20.8h.7v.2zM41.7 21.8h.7zM41.7 21.8l.7 .1zM41.7 21.9h.7z"/>
<path d="M41.7 21l.7 .7h-.7zM41.7 21h.7v.7zM41.7 21.7l.7 .1h-.7zM41.7 21.7h.7v.1zM42.7 20.7l.8 .1zM42.7 20.7h.8zM42.7 20.8h.8zM42.7 20.8l.7 .2h-.7zM42.7 20.8h.8l-.1 .2zM42.7 21l.7 .7h-.7zM42.7 21h.7v.7zM42.7 21.7l.8 .1h-.8z"/>
<path d="M42.7 21.7h.7l.1 .1zM42.7 21.8h.8zM42.7 21.8l.8 .1zM42.7 21.9h.8zM42.8 20.5h1zM42.8 20.5l.9 .1zM42.8 20.6h.8zM42.8 20.6h.9zM42.8 20.6l.7 .1zM42.8 20.7h.7zM42.8 21.9l.7 .1zM42.8 22l.8 .1z"/>
<path d="M42.8 22.1h.8zM42.8 22.1h.9zM43.3 22.9h2zM43.4 22.9l1.7 .1zM43.4 22.9h1.9zM43.5 23h1.6zM43.5 23h1.4zM46 20.9l2.8 .8h-2.8zM46 20.9h2.8v.8zM46 21.7l.7 1.2h-.7zM46 21.7h.7v1.2zM48.1 21.7l.7 1.2h-.7z"/>
<path d="M48.1 21.7h.7v1.2zM50.5 20.5l.6 .8h-.6zM50.5 20.5h.6v.8zM50.5 22.1l.6 .8h-.6zM50.5 22.1h.6v.8zM52.4 20.5h.9zM52.5 20.5l.8 .1zM52.5 20.6h.8zM52.5 21.3h.8zM52.6 20.6h.7zM52.6 21.3h.7zM52.6 20.6l.7 .1z"/>
<path d="M52.6 21.2l.7 .1zM52.6 20.7h.8zM52.6 20.7l.8 .1h-.7zM52.6 20.7h.8v.1zM52.6 21.1h.7zM52.6 21.1h.8zM52.6 21.1l.7 .1zM52.6 21.2h.7zM52.7 20.8l.7 .3h-.7zM52.7 20.8h.7v.3zM52.7 21.1h.7zM25.4 256.8h165.1l-165.1 .8z"/>
<path d="M25.4 257.6l165.1-.8v.8z"/>
</g>
<path d="M37.3 9.6h4.8M37.5 17.9h4.9M36.2 20.4h2.7" fill="none" stroke="#000" stroke-width=".23"/>
<path d="M36.1 10.7h6.7M36.5 17.2h6.8M36.9 9.9h5.4" fill="none" stroke="#000" stroke-width=".34"/>
<path d="M35.1 12.8h2.3M36.4 10.3h6.2" fill="none" stroke="#000" stroke-width=".4"/>
<path d="M35.6 11.2h2.4" fill="none" stroke="#000" stroke-width=".42"/>
<path d="M36.3 16.8h6.9M38 18.1h3.8M50.5 21.5h2.8" fill="none" stroke="#000" stroke-width=".21"/>
<path d="M37 17.6h5.9" fill="none" stroke="#000" stroke-width=".3"/>
<g font-size="3.9">
<text x="26.4" y="43.5">48-Lead Very Thin Plastic Quad Flat, No Lead Package (KFX) - 7x7 mm Body [VQFN]</text>
<text x="26.4" y="48">With Step Cut Wettable Flanks</text>
</g>
<g font-size="3.2">
<text x="28.4" y="54.6">Note:</text>
<text x="41.1" y="58.3">http://www.microchip.com/packaging</text>
<text x="41.1" y="54.6">For the most current package drawings, please see the Microchip Packaging Specification located at</text>
</g>
<g font-size="2.9">
<text x="102.9" y="170.5">Units</text>
<text x="124.6" y="170.5">MILLIMETERS</text>
<text x="58" y="178.2">Number of Terminals</text>
<text x="87.6" y="174.4">Dimension Limits</text>
<text x="104.8" y="178.2">N</text>
<text x="115.7" y="174.4">MIN</text>
<text x="130.8" y="174.4">NOM</text>
<text x="132.6" y="178.2">48</text>
<text x="147" y="174.4">MAX</text>
<text x="58" y="182.1">Pitch</text>
<text x="105" y="181.8">e</text>
<text x="128" y="182.1">0.50 BSC</text>
<text x="58" y="186">Overall Height</text>
<text x="58" y="189.9">Standoff</text>
<text x="104.1" y="189.9">A1</text>
<text x="104.8" y="186">A</text>
<text x="115.5" y="186">0.80</text>
<text x="115.5" y="189.9">0.00</text>
<text x="131.4" y="186">0.85</text>
<text x="131.4" y="189.9">0.02</text>
<text x="147.3" y="186">0.90</text>
<text x="147.3" y="189.9">0.05</text>
<text x="58" y="193.8">Terminal Thickness</text>
<text x="58" y="197.7">Overall Length</text>
<text x="104.1" y="193.8">A3</text>
<text x="104.8" y="197.7">D</text>
<text x="128" y="197.7">7.00 BSC</text>
<text x="128.1" y="193.8">0.20 REF</text>
<text x="58" y="201.6">Exposed Pad Length</text>
<text x="104" y="201.6">D2</text>
<text x="115.5" y="201.6">5.20</text>
<text x="131.4" y="201.6">5.30</text>
<text x="147.3" y="201.6">5.40</text>
<text x="58" y="205.4">Overall Width</text>
<text x="58" y="209.3">Exposed Pad Width</text>
<text x="104" y="209.3">E2</text>
<text x="104.8" y="205.4">E</text>
<text x="115.5" y="209.3">5.20</text>
<text x="128" y="205.4">7.00 BSC</text>
<text x="131.4" y="209.3">5.30</text>
<text x="147.3" y="209.3">5.40</text>
<text x="58" y="213.2">Terminal Width</text>
<text x="105" y="213.2">b</text>
<text x="115.5" y="213.2">0.18</text>
<text x="131.4" y="213.2">0.25</text>
<text x="147.3" y="213.2">0.30</text>
<text x="58" y="217.1">Terminal Length</text>
<text x="58" y="221">Terminal-to-Exposed-Pad</text>
<text x="104.8" y="221">K</text>
<text x="105" y="217.1">L</text>
<text x="115.5" y="217.1">0.35</text>
<text x="128.1" y="221">0.45 REF</text>
<text x="131.4" y="217.1">0.40</text>
<text x="147.3" y="217.1">0.45</text>
<text x="32.9" y="224.3">Notes:</text>
<text x="32.9" y="228.9">1. Pin 1 visual index feature may vary, but must be located within the hatched area.</text>
<text x="32.9" y="232.6">2. Package is saw singulated</text>
<text x="32.9" y="236.5">3. Dimensioning and tolerancing per ASME Y14.5M</text>
<text x="42.5" y="244.3">REF: Reference Dimension, usually without tolerance, for information purposes only.</text>
<text x="42.5" y="240.6">BSC: Basic Dimension. Theoretically exact value shown without tolerances.</text>
<text x="108.2" y="251.7">Microchip Technology Drawing C04-0447 Rev A Sheet 2 of 2</text>
<text x="26.6" y="261.3">© 2017 Microchip Technology Inc.</text>
</g>
<text font-size=".6" x="43" y="10">R</text>
</svg>
